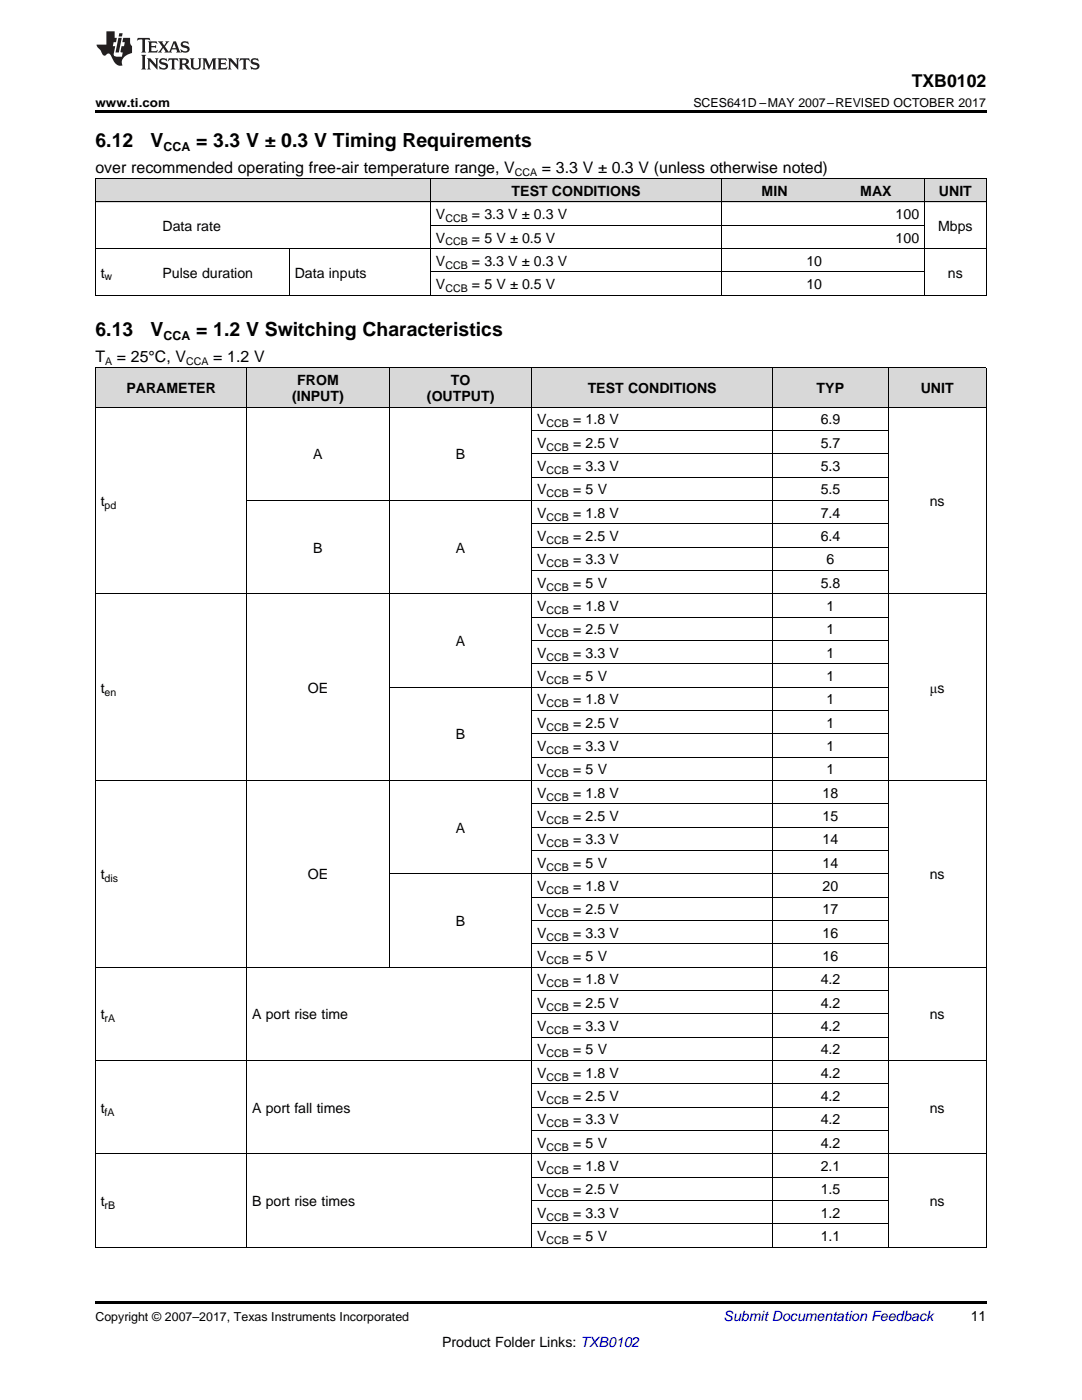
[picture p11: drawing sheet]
<svg xmlns="http://www.w3.org/2000/svg" width="216mm" height="279mm" viewBox="0 0 216 279" stroke-linecap="round" stroke-linejoin="round" font-family="sans-serif">
<g fill="#d8d8d8">
<path d="M19 73.5h30.2v7.8h-30.2z"/>
<path d="M49.2 73.5h28.5v7.8h-28.5z"/>
<path d="M77.7 73.5h28.5v7.8h-28.5z"/>
<path d="M106.2 73.5h48v7.8h-48z"/>
<path d="M154.2 73.5h23.1v7.8h-23.1z"/>
<path d="M177.3 73.5h19.5v7.8h-19.5z"/>
<path d="M19 35.7h12.4v4.7h-12.4z"/>
<path d="M31.4 35.7h26.3v4.7h-26.3z"/>
<path d="M57.7 35.7h28.2v4.7h-28.2z"/>
<path d="M85.9 35.7h58.1v4.7h-58.1z"/>
<path d="M144 35.7h3.5v4.7h-3.5z"/>
<path d="M147.5 35.7h17.6v4.7h-17.6z"/>
<path d="M165.1 35.7h7.1v4.7h-7.1z"/>
<path d="M172.2 35.7h12.3v4.7h-12.3z"/>
<path d="M184.5 35.7h12.3v4.7h-12.3z"/>
</g>
<path d="M19 22h177.8v.5h-177.8zM19 58.9l.2 .1zM57.6 58.9l.1 .1zM85.8 58.9l.1 .1zM143.9 58.9l.1 .1zM147.4 58.9l.1 .1zM165 58.9l.1 .1zM172.1 58.9l.1 .1zM184.4 58.9l.1 .1zM196.7 58.9l.1 .1zM19 259.7h177.8v.5h-177.8z" fill="#000"/>
<g fill="none" stroke="#000" stroke-width=".2">
<path d="M19 35.6h177.8M19.1 35.7v23.3M85.9 35.7v23.3M144 35.7v23.3M184.4 35.7v23.3M196.8 35.7v23.3M19 58.9h177.8M19 49.6h177.8M19 40.3h177.8M57.7 49.6v9.4M85.9 54.3h98.6M85.9 45h98.6"/>
<path d="M19 73.4h177.8v175.6M19.1 73.4v175.6M49.2 73.4v175.6M77.7 73.4v119.7M106.1 73.4v175.6M154.1 73.4v175.6M177.2 73.4v175.6M19 81.3h177.8M49.2 99.9h128.1M106.2 95.2h71.1M106.2 90.6h71.1M106.2 85.9h71.1"/>
<path d="M19 118.5h177.8M106.2 113.9h71.1M106.2 109.2h71.1M106.2 104.5h71.1M77.7 137.1h99.6M106.2 132.5h71.1M106.2 127.8h71.1M106.2 123.2h71.1M19 155.8h177.8M106.2 151.1h71.1M106.2 146.5h71.1M106.2 141.8h71.1"/>
<path d="M77.7 174.4h99.6M106.2 179.1h71.1M106.2 169.7h71.1M106.2 165.1h71.1M106.2 160.4h71.1M19 193h177.8M106.2 197.7h71.1M106.2 188.4h71.1M106.2 183.7h71.1M19 211.6h177.8M106.2 216.3h71.1M106.2 207h71.1"/>
<path d="M106.2 202.3h71.1M19 230.3h177.8M106.2 239.6h71.1M106.2 234.9h71.1M106.2 225.6h71.1M106.2 221h71.1M19 248.9h177.8M106.2 244.2h71.1"/>
</g>
<g fill="#231f20">
<path d="M27.5 7.6l-.1 .5 .4-.2h.6v.1v2.1l-.2 .4h1l-.3-.4v-2.1l.1-.1h.5l.5 .2-.2-.5zM29.5 8.3l.2 .3v1.5l-.2 .4h1.8l.2-.6a1.04 1.04 0 0 1-1.3 .2v-.7h.6l.3 .2v-.6l-.3 .2h-.6v-.6l.8-.1 .4 .3-.2-.5zM31.5 8.3l.9 1.1-.9 1.1h.8l-.2-.2 .5-.7 .4 .7-.2 .2h1.5l-.1-.2 .1-.4h.9l.1 .4-.2 .2h1l-.3-.3-.7-1.9h-.5l-.9 2-.8-1 .9-1h-.8l.1 .3-.3 .5-.4-.6 .2-.2zM34.7 8.6l.4 1h-.7zM36.3 8.4a.63 .63 0 0 0-.2 .7 .63 .63 0 0 0 .6 .4l.6 .2 .1 .2a.75 .75 0 0 1-.7 .4 .75 .75 0 0 1-.6-.5l.1 .7 .1-.1a1.11 1.11 0 0 0 1.5-.6 1.13 1.13 0 0 0-1.2-.8l-.1-.4a1.04 1.04 0 0 1 1.2 .2l-.2-.5-.1 .1-.5-.2zM28.2 10.9l.2 .4v2.2l-.2 .4h1l-.3-.4v-2.2l.3-.4zM29.3 11.6l.3 .4v1.5l-.3 .4h.8l-.2-.4v-1.3l1.5 1.7v-1.9l.2-.4h-.7l.2 .4v.9l-1.1-1.3zM32 11.8a.62 .62 0 0 0-.2 .7 .62 .62 0 0 0 .6 .4l.6 .1 .1 .3a.76 .76 0 0 1-.7 .3 .76 .76 0 0 1-.6-.4l.1 .7 .1-.1a1.11 1.11 0 0 0 1.5-.6 1.13 1.13 0 0 0-1.2-.8l-.1-.4a1.04 1.04 0 0 1 1.2 .2l-.2-.6-.1 .1-.5-.1zM33.7 11.6l-.2 .6a.61 .61 0 0 1 .8-.3v1.6l-.2 .4h.9l-.2-.4v-1.6a.63 .63 0 0 1 .8 .3l-.2-.6zM35.6 11.6l.3 .4v1.5l-.3 .4h1l-.2-.2v-.8l.5 .2a.76 .76 0 0 0 1.2 .7l-1-1a.58 .58 0 0 0 .6-.5 .58 .58 0 0 0-.5-.6zM36.4 11.9h.1a.45 .45 0 0 1 .5 .1 .45 .45 0 0 1 .1 .5l-.7 .2zM37.9 11.6l.2 .2a2.17 2.17 0 0 0 .3 1.9 .99 .99 0 0 0 1.6-.6v-1.1l.2-.4h-.7l.2 .2a1.92 1.92 0 0 1-.2 1.8 .6 .6 0 0 1-.9-.5v-1.1l.2-.4zM40.4 11.6l.2 .4v1.5l-.2 .4h.7l-.2-.4v-1.4l.8 1.8 .8-1.8v1.4l-.2 .4h.9l-.2-.4v-1.5l.2-.4h-.8l-.6 1.5-.6-1.5zM43.4 11.6l.2 .4v1.5l-.2 .4h1.8l.2-.6a1.04 1.04 0 0 1-1.3 .1v-.6h.5l.4 .2v-.6l-.4 .2h-.5v-.7h.8l.3 .3-.1-.6zM45.5 11.6l.2 .4v1.5l-.2 .4h.7l-.2-.4v-1.3l1.5 1.7v-1.9l.2-.4h-.7l.2 .4v.9l-1.1-1.3zM47.9 11.6l-.1 .6a.61 .61 0 0 1 .8-.3v1.6l-.3 .4h1l-.3-.4 .1-1.6a.63 .63 0 0 1 .7 .3l-.1-.6zM50.2 11.8a.62 .62 0 0 0-.2 .7 .62 .62 0 0 0 .6 .4l.6 .1 .2 .3a.76 .76 0 0 1-.8 .3 .76 .76 0 0 1-.6-.4l.1 .7 .2-.1a1.11 1.11 0 0 0 1.5-.6 1.13 1.13 0 0 0-1.3-.8l-.1-.4a1.04 1.04 0 0 1 1.2 .2l-.1-.6-.2 .1-.5-.1z"/>
<path d="M21.2 6.3v2.6h-1.9l.1 .4 .7 .9a.91 .91 0 0 0 1 .8 .56 .56 0 0 1 .5-.3 .56 .56 0 0 1 .5 .3l.4 .8a1.53 1.53 0 0 0 1.9 1.2 1.54 1.54 0 0 1 1-2.1l.9-.3v-1.4a1.52 1.52 0 0 1-.3-1.6h-1.4l-.2 .8h.5l-.2 .8h-.4l-.2 1v.2l.4 .1-.2 .8a1.93 1.93 0 0 1-1.6-.3l.3-1.8h-.5l.2-.8h.4l.2-.8h-.4v-1.3zM23.6 7.6l-.6 2.9h.7l.6-2.9zM23.8 6.6l-.1 .7h.6l.2-.7z"/>
</g>
<g font-size="3.9">
<text x="19" y="29.3">6.12</text>
<text x="30.1" y="29.3">V</text>
<text x="39.1" y="29.3">= 3.3 V ± 0.3 V Timing Requirements</text>
<text x="19" y="67.1">6.13</text>
<text x="30.1" y="67.1">V</text>
<text x="39.1" y="67.1">= 1.2 V Switching Characteristics</text>
</g>
<text font-size="3.5" x="181.9" y="17.3">TXB0102</text>
<g font-size="3.2">
<text x="19" y="34.4">over recommended operating free-air temperature range, V</text>
<text x="108.1" y="34.4">= 3.3 V ± 0.3 V (unless otherwise noted)</text>
<text x="19" y="72.2">T</text>
<text x="23.3" y="72.2">= 25°C, V</text>
<text x="42.5" y="72.2">= 1.2 V</text>
</g>
<g font-size="2.8">
<text x="102.1" y="39.1">TEST CONDITIONS</text>
<text x="152" y="39.1">MIN</text>
<text x="171.7" y="39.1">MAX</text>
<text x="187.4" y="39.1">UNIT</text>
<text x="32.4" y="46.1">Data rate</text>
<text x="87" y="43.7">V</text>
<text x="94.2" y="43.7">= 3.3 V ± 0.3 V</text>
<text x="178.7" y="43.7">100</text>
<text x="187.2" y="46.1">Mbps</text>
<text x="87" y="48.4">V</text>
<text x="87" y="53.1">V</text>
<text x="94.2" y="48.4">= 5 V ± 0.5 V</text>
<text x="94.2" y="53.1">= 3.3 V ± 0.3 V</text>
<text x="160.9" y="53.1">10</text>
<text x="178.7" y="48.4">100</text>
<text x="20.1" y="55.4">t</text>
<text x="32.4" y="55.4">Pulse duration</text>
<text x="58.8" y="55.4">Data inputs</text>
<text x="87" y="57.7">V</text>
<text x="94.2" y="57.7">= 5 V ± 0.5 V</text>
<text x="160.9" y="57.7">10</text>
<text x="189.2" y="55.4">ns</text>
<text x="59.3" y="76.9">FROM</text>
<text x="90" y="76.9">TO</text>
<text x="25.2" y="78.5">PARAMETER</text>
<text x="58.3" y="80">(INPUT)</text>
<text x="85.2" y="80">(OUTPUT)</text>
<text x="117.3" y="78.5">TEST CONDITIONS</text>
<text x="162.9" y="78.5">TYP</text>
<text x="183.7" y="78.5">UNIT</text>
<text x="107.2" y="84.7">V</text>
<text x="107.2" y="89.4">V</text>
<text x="114.4" y="84.7">= 1.8 V</text>
<text x="114.4" y="89.4">= 2.5 V</text>
<text x="163.8" y="84.7">6.9</text>
<text x="163.8" y="89.4">5.7</text>
<text x="62.5" y="91.7">A</text>
<text x="91" y="91.7">B</text>
<text x="107.2" y="94">V</text>
<text x="114.4" y="94">= 3.3 V</text>
<text x="163.8" y="94">5.3</text>
<text x="20.1" y="101">t</text>
<text x="107.2" y="98.7">V</text>
<text x="114.4" y="98.7">= 5 V</text>
<text x="163.8" y="98.7">5.5</text>
<text x="185.5" y="101">ns</text>
<text x="107.2" y="103.3">V</text>
<text x="107.2" y="108">V</text>
<text x="114.4" y="103.3">= 1.8 V</text>
<text x="114.4" y="108">= 2.5 V</text>
<text x="163.8" y="103.3">7.4</text>
<text x="163.8" y="108">6.4</text>
<text x="62.5" y="110.3">B</text>
<text x="91" y="110.3">A</text>
<text x="107.2" y="112.6">V</text>
<text x="114.4" y="112.6">= 3.3 V</text>
<text x="164.9" y="112.6">6</text>
<text x="107.2" y="117.3">V</text>
<text x="114.4" y="117.3">= 5 V</text>
<text x="163.8" y="117.3">5.8</text>
<text x="107.2" y="122">V</text>
<text x="114.4" y="122">= 1.8 V</text>
<text x="164.9" y="122">1</text>
<text x="91" y="128.9">A</text>
<text x="107.2" y="126.6">V</text>
<text x="107.2" y="131.3">V</text>
<text x="114.4" y="126.6">= 2.5 V</text>
<text x="114.4" y="131.3">= 3.3 V</text>
<text x="164.9" y="126.6">1</text>
<text x="164.9" y="131.3">1</text>
<text x="107.2" y="135.9">V</text>
<text x="114.4" y="135.9">= 5 V</text>
<text x="164.9" y="135.9">1</text>
<text x="20.1" y="138.3">t</text>
<text x="61.4" y="138.3">OE</text>
<text x="107.2" y="140.6">V</text>
<text x="114.4" y="140.6">= 1.8 V</text>
<text x="164.9" y="140.6">1</text>
<text x="185.6" y="138.3">μs</text>
<text x="91" y="147.6">B</text>
<text x="107.2" y="145.2">V</text>
<text x="107.2" y="149.9">V</text>
<text x="114.4" y="145.2">= 2.5 V</text>
<text x="114.4" y="149.9">= 3.3 V</text>
<text x="164.9" y="145.2">1</text>
<text x="164.9" y="149.9">1</text>
<text x="107.2" y="154.6">V</text>
<text x="114.4" y="154.6">= 5 V</text>
<text x="164.9" y="154.6">1</text>
<text x="107.2" y="159.2">V</text>
<text x="114.4" y="159.2">= 1.8 V</text>
<text x="164.1" y="159.2">18</text>
<text x="91" y="166.2">A</text>
<text x="107.2" y="163.9">V</text>
<text x="114.4" y="163.9">= 2.5 V</text>
<text x="164.1" y="163.9">15</text>
<text x="107.2" y="168.5">V</text>
<text x="107.2" y="173.2">V</text>
<text x="114.4" y="168.5">= 3.3 V</text>
<text x="114.4" y="173.2">= 5 V</text>
<text x="164.1" y="168.5">14</text>
<text x="164.1" y="173.2">14</text>
<text x="20.1" y="175.5">t</text>
<text x="61.4" y="175.5">OE</text>
<text x="107.2" y="177.8">V</text>
<text x="114.4" y="177.8">= 1.8 V</text>
<text x="164.1" y="177.8">20</text>
<text x="185.5" y="175.5">ns</text>
<text x="91" y="184.8">B</text>
<text x="107.2" y="182.5">V</text>
<text x="114.4" y="182.5">= 2.5 V</text>
<text x="164.1" y="182.5">17</text>
<text x="107.2" y="187.1">V</text>
<text x="107.2" y="191.8">V</text>
<text x="114.4" y="187.1">= 3.3 V</text>
<text x="114.4" y="191.8">= 5 V</text>
<text x="164.1" y="187.1">16</text>
<text x="164.1" y="191.8">16</text>
<text x="107.2" y="196.5">V</text>
<text x="114.4" y="196.5">= 1.8 V</text>
<text x="163.8" y="196.5">4.2</text>
<text x="20.1" y="203.4">t</text>
<text x="50.3" y="203.4">A port rise time</text>
<text x="107.2" y="201.1">V</text>
<text x="114.4" y="201.1">= 2.5 V</text>
<text x="163.8" y="201.1">4.2</text>
<text x="185.5" y="203.4">ns</text>
<text x="107.2" y="205.8">V</text>
<text x="114.4" y="205.8">= 3.3 V</text>
<text x="163.8" y="205.8">4.2</text>
<text x="107.2" y="210.4">V</text>
<text x="107.2" y="215.1">V</text>
<text x="114.4" y="210.4">= 5 V</text>
<text x="114.4" y="215.1">= 1.8 V</text>
<text x="163.8" y="210.4">4.2</text>
<text x="163.8" y="215.1">4.2</text>
<text x="107.2" y="219.7">V</text>
<text x="114.4" y="219.7">= 2.5 V</text>
<text x="163.8" y="219.7">4.2</text>
<text x="20.1" y="222.1">t</text>
<text x="50.3" y="222.1">A port fall times</text>
<text x="107.2" y="224.4">V</text>
<text x="114.4" y="224.4">= 3.3 V</text>
<text x="163.8" y="224.4">4.2</text>
<text x="185.5" y="222.1">ns</text>
<text x="107.2" y="229.1">V</text>
<text x="107.2" y="233.7">V</text>
<text x="114.4" y="229.1">= 5 V</text>
<text x="114.4" y="233.7">= 1.8 V</text>
<text x="163.8" y="229.1">4.2</text>
<text x="163.8" y="233.7">2.1</text>
<text x="107.2" y="238.4">V</text>
<text x="114.4" y="238.4">= 2.5 V</text>
<text x="163.8" y="238.4">1.5</text>
<text x="20.1" y="240.7">t</text>
<text x="50.3" y="240.7">B port rise times</text>
<text x="107.2" y="243">V</text>
<text x="114.4" y="243">= 3.3 V</text>
<text x="163.8" y="243">1.2</text>
<text x="185.5" y="240.7">ns</text>
<text x="107.2" y="247.7">V</text>
<text x="114.4" y="247.7">= 5 V</text>
<text x="163.8" y="247.7">1.1</text>
<text x="193.7" y="263.6">11</text>
<text x="88.2" y="268.9">Product Folder Links: TXB0102</text>
</g>
<text font-size="2.8" fill="#0000c8" x="144.4" y="263.6">Submit Documentation Feedback</text>
<g font-size="2.5">
<text x="19" y="21.4">www.ti.com</text>
<text x="138.4" y="21.4">SCES641D –MAY 2007–REVISED OCTOBER 2017</text>
<text x="32.6" y="30.1">CCA</text>
<text x="32.6" y="67.8">CCA</text>
<text x="19" y="263.6">Copyright © 2007–2017, Texas Instruments Incorporated</text>
</g>
<g font-size="2.1">
<text x="102.7" y="35.1">CCA</text>
<text x="88.9" y="44.3">CCB</text>
<text x="88.9" y="49">CCB</text>
<text x="88.9" y="53.6">CCB</text>
<text x="20.9" y="56">w</text>
<text x="88.9" y="58.3">CCB</text>
<text x="21" y="72.8">A</text>
<text x="37.1" y="72.8">CCA</text>
<text x="109.1" y="85.3">CCB</text>
<text x="109.1" y="89.9">CCB</text>
<text x="109.1" y="94.6">CCB</text>
<text x="20.9" y="101.6">pd</text>
<text x="109.1" y="99.2">CCB</text>
<text x="109.1" y="103.9">CCB</text>
<text x="109.1" y="108.5">CCB</text>
<text x="109.1" y="113.2">CCB</text>
<text x="109.1" y="117.9">CCB</text>
<text x="109.1" y="122.5">CCB</text>
<text x="109.1" y="127.2">CCB</text>
<text x="109.1" y="131.8">CCB</text>
<text x="109.1" y="136.5">CCB</text>
<text x="20.9" y="138.8">en</text>
<text x="109.1" y="141.1">CCB</text>
<text x="109.1" y="145.8">CCB</text>
<text x="109.1" y="150.5">CCB</text>
<text x="109.1" y="155.1">CCB</text>
<text x="109.1" y="159.8">CCB</text>
<text x="109.1" y="164.4">CCB</text>
<text x="109.1" y="169.1">CCB</text>
<text x="109.1" y="173.7">CCB</text>
<text x="20.9" y="176.1">dis</text>
<text x="109.1" y="178.4">CCB</text>
<text x="109.1" y="183.1">CCB</text>
<text x="109.1" y="187.7">CCB</text>
<text x="109.1" y="192.4">CCB</text>
<text x="109.1" y="197">CCB</text>
<text x="109.1" y="201.7">CCB</text>
<text x="20.9" y="204">rA</text>
<text x="109.1" y="206.3">CCB</text>
<text x="109.1" y="211">CCB</text>
<text x="109.1" y="215.7">CCB</text>
<text x="109.1" y="220.3">CCB</text>
<text x="20.9" y="222.6">fA</text>
<text x="109.1" y="225">CCB</text>
<text x="109.1" y="229.6">CCB</text>
<text x="109.1" y="234.3">CCB</text>
<text x="109.1" y="238.9">CCB</text>
<text x="20.9" y="241.3">rB</text>
<text x="109.1" y="243.6">CCB</text>
<text x="109.1" y="248.2">CCB</text>
</g>
</svg>
